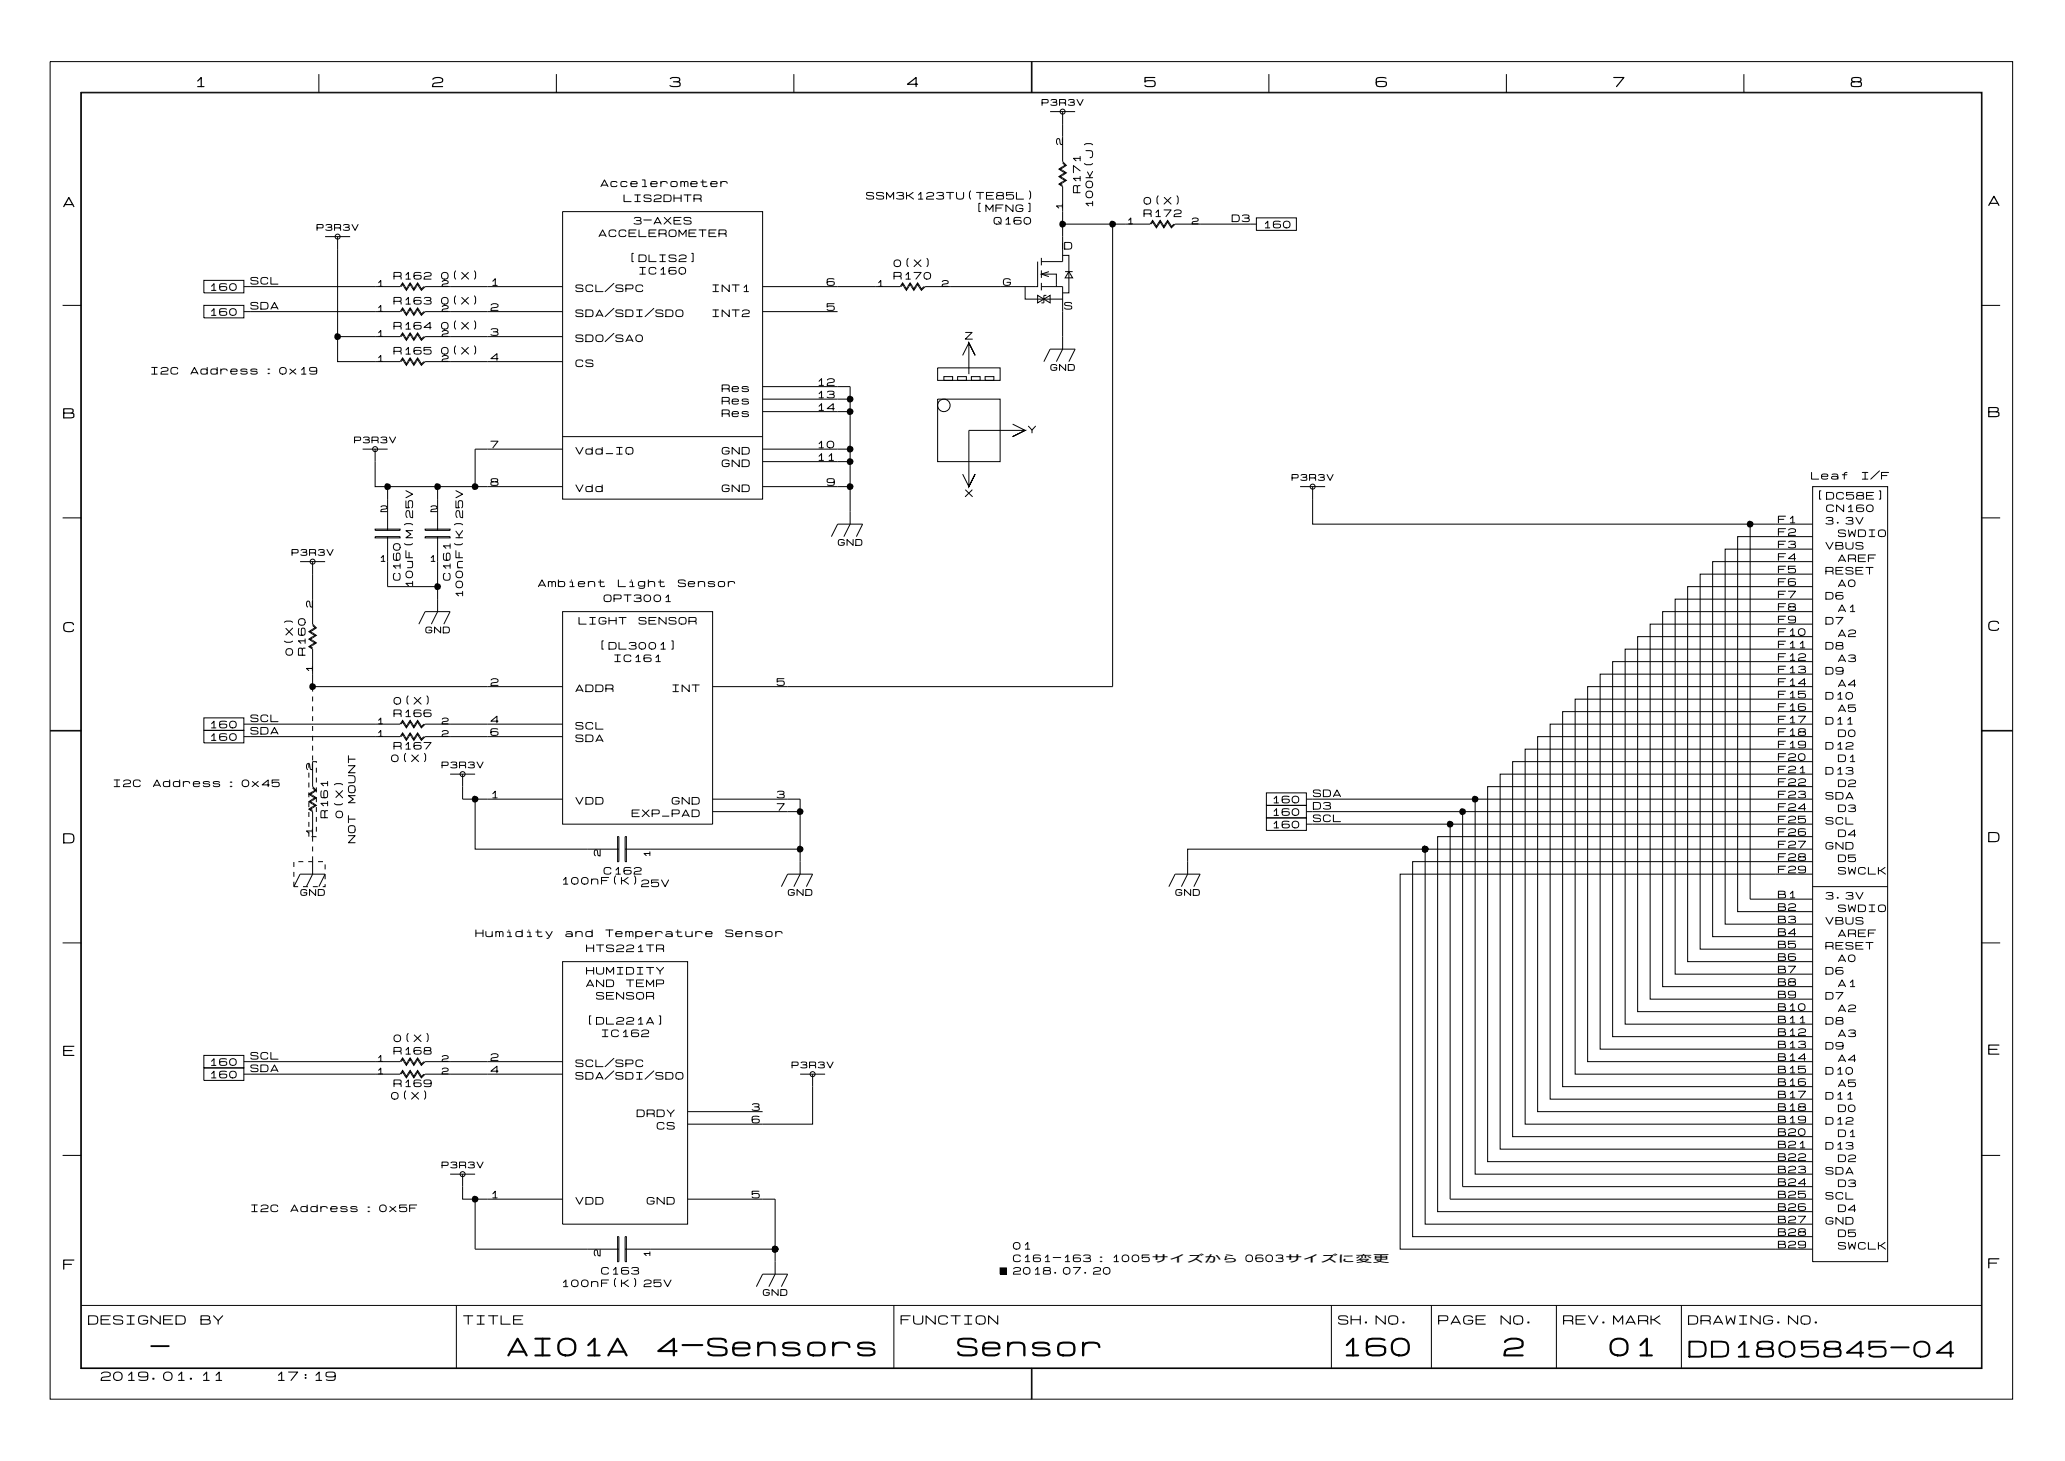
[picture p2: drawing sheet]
<svg xmlns="http://www.w3.org/2000/svg" width="297mm" height="210mm" viewBox="0 0 297 210" stroke-linecap="round" stroke-linejoin="round" font-family="sans-serif">
<g fill="none" stroke="#000" stroke-width=".14">
<path d="M7.2 8.9h282v192.1h-282zM11.6 13.3h273.2v183.3h-273.2zM11.7 13.3h273v183.2h-273zM45.8 10.6v2.7M79.9 10.6v2.7M114.1 10.6v2.7M148.2 8.9v4.4M148.3 8.9v4.4M150.9 16h3.6M152.7 16v7.2l.5 .6-.9 .5 .9 .5-.9 .6 .9 .5-.9 .6 .4 .1M182.3 10.6v2.7M216.4 10.6v2.7"/>
<path d="M250.6 10.6v2.7M46.7 34h3.6M48.5 34v18h9l.3-.6 .6 .9 .5-.9 .6 .9 .5-.9 .5 .9 .4-.3M80.8 30.4h28.8v41.3h-28.8zM149.1 37.6v3.6h-16.2l-.5 .5-.6-.9-.5 .9-.5-.9-.6 .9-.5-.9-.2 .4M149.6 39.4h2.2v1.8M149.6 37v1.1M149.6 38.8v1.1M150.7 39l-1.1 .4 1.1 .3M152.7 23.4l.3 .4-.9 .5 .9 .5-.9 .6 .9 .5-.9 .6 .6 .3v10.8h-3.1M152.7 32.2h12.5l.4-.5 .5 .9 .6-.9 .5 .9 .6-.9 .5 .9 .4-.4M152.7 36.7h.9v5.4h-.9"/>
<path d="M153 39h1.1M153.6 39l.5 .9h-1.1zM159.9 32.2v66.5h-57.5M165.4 32.2l.2-.4 .5 .9 .6-.9 .5 .9 .6-.9 .5 .9 .5-.5h11.7M180.5 31.3h5.8v1.8h-5.8zM9 43.9h2.7M29.3 40.3h5.7v1.8h-5.7zM29.3 43.9h5.7v1.8h-5.7zM35 41.2h22.5l.3-.6 .6 .9 .5-.9 .6 .9 .5-.9 .5 .9 .4-.3M35 44.8h22.5l.3-.6 .6 .9 .5-.9 .6 .9 .5-.9 .5 .9 .4-.3M48.5 48.4h9l.3-.6 .6 .9 .5-.9 .6 .9 .5-.9 .5 .9 .4-.3M57.7 52l.1-.4 .6 .9 .5-.9 .6 .9 .5-.9 .5 .9 .6-.5h19.7"/>
<path d="M57.7 48.4l.1-.4 .6 .9 .5-.9 .6 .9 .5-.9 .5 .9 .6-.5h19.7M57.7 44.8l.1-.4 .6 .9 .5-.9 .6 .9 .5-.9 .5 .9 .6-.5h9M57.7 41.2l.1-.4 .6 .9 .5-.9 .6 .9 .5-.9 .5 .9 .6-.5h19.7M70.1 44.8h10.7M109.6 44.8h10.7M109.6 55.5h10.7M109.6 59.1h10.7M109.6 57.3h10.7M120.3 55.5h1.8v14.4M120.3 59.1h1.8M120.3 57.3h1.8M132.2 41.2l.2 .3 .3-.3"/>
<path d="M132.2 41.2l-.4-.6-.5 .9-.5-.9-.6 .9-.5-.9-.4 .6h-19.7M134.7 57.3h9v9h-9zM134.7 52.9h9v1.7h-9zM135.6 54.1h1.3v.5h-1.3zM137.6 54.1h1.2v.5h-1.2zM138.3 51.1l.9-1.8 .9 1.8-.9-1.8v4.5M139.6 54.1h1.2v.5h-1.2zM141.5 54.1h1.3v.5h-1.3zM147.3 41.2v1.8h5.4M149.1 42.4l.9 .6-.9 .5zM149.6 41.2h3.1v9l-.9 1.8M149.6 40.6v1.1"/>
<path d="M150 43l.9-.6v1.1zM150 52l.9-1.8h3.6l-.9 1.8M150.3 42.4h-.3v1.1h-.4M284.7 43.9h2.7M9 74.4h2.7M52.1 64.5h3.6M53.9 77.1h3.6v.2h-3.6zM53.9 76h3.6v.2h-3.6zM53.9 64.5v5.4h26.9M55.7 77.1v7.2h7.2M55.7 69.9v6.3M61.1 77.1h3.6v.2h-3.6z"/>
<path d="M61.1 76h3.6v.2h-3.6zM62.9 77.1v10.8l-.9 1.8M62.9 69.9v6.3M70.1 64.5h-1.8v5.4M70.1 64.5h10.7M80.8 62.7h28.8M109.6 69.9h12.5v3.6M109.6 64.5h10.7M109.6 66.3h10.7M119.4 77.1l.9-1.8h3.6l-.9 1.8M120.3 64.5h1.8M120.3 66.3h1.8"/>
<path d="M122.1 73.5v1.8l-.9 1.8M145.5 60.9l1.8 .9-1.8 .9 1.8-.9h-8.1v8.1l.9-1.8-.9 1.8-.9-1.8M186.8 69.9h3.6M188.6 71.7v3.6h66.4M188.6 69.9v1.8M251.4 75.3v53.9h9M255 75.3h5.4M255 77.1h5.4M255 77.1h-5.3v53.9h10.7M260.4 69.9h10.8v111.4h-10.8zM260.4 78.9h-12.5v53.9h12.5M284.7 74.4h2.7"/>
<path d="M43.1 80.7h3.6M44.9 89.9l.4 .3-.9 .5 .9 .6-.9 .5 .9 .6-.9 .5 .5 .4v6.1M44.9 80.7v9l.6 .5-.9 .5 .9 .6-.9 .5 .9 .6-.9 .5 .3 .2M44.9 98.7h35.9M60.2 89.7l.9-1.8h3.6l-.9 1.8M80.8 87.9h21.6v30.5h-21.6zM260.4 98.7h-32.3v53.8h32.3M260.4 96.9h-30.5v53.8h30.5M260.4 93.3h-26.9v53.8h26.9M260.4 80.7h-14.3v53.9h14.3M260.4 84.3h-17.9v53.9h17.9M260.4 82.5h-16.1v53.9h16.1"/>
<path d="M260.4 87.9h-21.5v53.9h21.5M260.4 86.1h-19.7v53.9h19.7M260.4 91.5h-25.1v53.8h25.1M260.4 89.7h-23.3v53.8h23.3M260.4 95.1h-28.7v53.8h28.7M7.2 105h4.5M7.2 104.9h4.5M29.3 103.1h5.7v1.8h-5.7zM29.3 104.9h5.7v1.8h-5.7zM35 105.8h22.5l.3-.5 .6 .9 .5-.9 .6 .9 .5-.9 .5 .9 .4-.4M44.4 109.6v.7M44.4 111v.7"/>
<path d="M44.4 112.4v.7M44.4 113.8v.7M44.4 115.3v.7M44.4 116.7v.7M44.4 118.1v.7M44.4 119.5v.7M44.9 100.1v.7M44.9 101.5v.7M44.9 102.9v.7M44.9 104.3v.7M44.9 105.7v.7M44.9 107.1v.7"/>
<path d="M44.9 108.5v.8M44.9 113.2l.4 .4-.9 .5 .9 .5-.9 .6 .9 .5-.9 .6 .5 .3v4.3M45.5 109.6v-.2h-.6v3.6l.6 .6-.9 .5 .9 .5-.9 .6 .9 .5-.9 .6 .3 .1M45.5 110.3v.7M45.5 111.7v.7M45.5 113.1v.7M45.5 114.5v.7M45.5 116v.7M45.5 117.4v.7M45.5 118.8v.7M57.7 105.8l.1-.3 .6 .9 .5-.9 .6 .9 .5-.9 .5 .9 .6-.6h19.7M57.7 104l.1-.3 .6 .9 .5-.9 .6 .9 .5-.9 .5 .9 .6-.6h19.7"/>
<path d="M60.9 104l-.4 .4-.5-.9-.5 .9-.6-.9-.5 .9-.6-.9-.3 .5h-22.5M64.7 111.2h3.6M66.5 111.2v3.6h1.8M80.8 114.8h-12.5v7.2h20.6M102.4 116.6h12.6v9l-.9 1.8M102.4 114.8h12.6v1.8M181.9 117.5h5.8v1.8h-5.8zM181.9 115.7h5.8v1.8h-5.8zM181.9 113.9h5.8v1.8h-5.8zM187.7 114.8h72.7M208.3 118.4v53.9h52.1M210.1 116.6v53.9h50.3"/>
<path d="M211.9 114.8v53.9h48.5M260.4 102.2h-35.9v53.9h35.9M260.4 118.4h-72.7M260.4 116.6h-72.7M260.4 111.2h-44.9v53.9h44.9M260.4 113h-46.7v53.9h46.7M260.4 100.4h-34.1v53.9h34.1M260.4 109.4h-43.1v53.9h43.1M260.4 105.8h-39.5v53.9h39.5M260.4 107.6h-41.3v53.9h41.3M260.4 104h-37.7v53.9h37.7M284.7 104.9h4.5"/>
<path d="M284.7 105h4.5M9 135.5h2.7M42.2 127.4h.6M42.2 123.9v.7M42.2 125.3v.7M42.2 126.7v.7M42.9 123.8h.7M43.5 127.4h.7M44.3 123.8h.7M44.9 121.6v.7M44.9 123v.7M44.9 123.8v1.8l-.9 1.8"/>
<path d="M45 127.4h.7M45.5 120.2h-.7M45.7 123.8h.7M46.7 125.6h-3.6l-.9 1.8M46.7 125.6l-.9 1.8M46.7 127v.4h-.3M46.7 124.2v.7M46.7 125.6v.7M80.8 138.2h18v37.7h-18zM88.7 120.2h.2v3.6h-.2zM89.8 120.2h.2v3.6h-.2zM89.8 122h25.2"/>
<path d="M112.3 127.4l.9-1.8h3.6l-.9 1.8M167.9 127.4l.9-1.8h3.6l-.9 1.8M204.8 122h-34.2v3.6l-.9 1.8M204.8 122v53.9h55.6M260.4 120.2h-53.8v53.9h53.8M260.4 125.6h-59.2v53.9h59.2M260.4 123.8h-57.4v53.9h57.4M260.4 122h-55.6M260.4 127.4h10.8M284.7 135.5h2.7M29.3 151.6h5.7v1.8h-5.7zM29.3 153.4h5.7v1.8h-5.7z"/>
<path d="M35 154.3h22.5l.3-.5 .6 .9 .5-.9 .6 .9 .5-.9 .5 .9 .4-.4M57.7 154.3l.1-.3 .6 .9 .5-.9 .6 .9 .5-.9 .5 .9 .6-.6h19.7M57.7 152.5l.1-.3 .6 .9 .5-.9 .6 .9 .5-.9 .5 .9 .6-.6h19.7M60.9 152.5l-.4 .4-.5-.9-.5 .9-.6-.9-.5 .9-.6-.9-.3 .5h-22.5M98.8 159.7h10.8M115 154.3h3.5M116.8 154.3v7.2h-18M9 166h2.7M64.7 168.7h3.6M66.5 168.7v3.6h14.3M68.3 172.3v7.2h20.6M88.7 177.7h.2v3.6h-.2z"/>
<path d="M89.8 177.7h.2v3.6h-.2zM89.8 179.5h21.6M98.8 172.3h12.6v10.8l-.9 1.8M284.7 166h2.7M11.7 187.6h273M65.6 187.6v8.9M108.7 184.9l.9-1.8h3.6l-.9 1.8M128.4 187.6v8.9M143.7 182.2h.9v.9h-.9zM148.2 196.5v4.5M148.3 196.5v4.5M191.3 187.6v8.9"/>
<path d="M205.7 187.6v8.9M223.6 187.6v8.9M241.6 187.6v8.9"/>
<circle cx="152.7" cy="16" r=".36"/>
<circle cx="48.5" cy="34" r=".36"/>
<circle cx="135.6" cy="58.2" r=".9"/>
<circle cx="53.9" cy="64.5" r=".36"/>
<circle cx="188.6" cy="69.9" r=".36"/>
<circle cx="44.9" cy="80.7" r=".36"/>
<circle cx="66.5" cy="111.2" r=".36"/>
<circle cx="116.8" cy="154.3" r=".36"/>
<circle cx="66.5" cy="168.7" r=".36"/>
</g>
<g fill="#000">
<path d="M152.4 31.8l.3-.1 .4 .2 .1 .3-.2 .3-.4 .2-.3-.1-.1-.3v-.3zM159.6 31.8l.2-.1 .5 .2 .1 .3-.2 .3-.4 .2-.3-.1-.1-.3v-.3zM48.2 47.9h.3l.4 .2 .1 .3-.1 .3-.5 .2-.2-.1-.2-.3 .1-.3zM121.8 58.7l.3-.1 .4 .3 .1 .2-.1 .4-.4 .1-.3-.1-.1-.2v-.3zM121.8 56.9h.3l.4 .2 .1 .2-.1 .4-.4 .1-.3-.1-.1-.2v-.3zM55.4 69.5l.3-.1 .4 .2 .1 .3-.1 .3-.5 .2-.2-.1-.2-.3v-.3zM62.6 69.5l.3-.1 .4 .2 .1 .3-.2 .3-.4 .2-.3-.1-.1-.3v-.3zM68 69.5l.2-.1 .5 .2 .1 .3-.2 .3-.4 .2-.3-.1-.1-.3v-.3zM121.8 69.5l.3-.1 .4 .2 .1 .3-.1 .3-.4 .2-.3-.1-.1-.3v-.3zM121.8 65.9l.3-.1 .4 .2 .1 .3-.1 .3-.4 .2-.3-.1-.1-.2v-.4zM121.8 64.1l.3-.1 .4 .2 .1 .3-.1 .3-.4 .2-.3-.1-.1-.2v-.3zM251.2 74.9l.2-.1 .5 .2v.3l-.1 .3-.4 .2-.3-.1-.1-.3v-.3z"/>
<path d="M44.6 98.2h.3l.4 .2 .1 .3-.1 .3-.4 .1-.3-.1-.2-.2 .1-.3zM62.6 83.9l.3-.1 .4 .2 .1 .3-.2 .3-.4 .2-.3-.1-.1-.3v-.3zM68 114.4l.2-.1 .5 .2 .1 .3-.2 .3-.4 .2-.3-.1-.1-.3v-.3zM114.7 116.2l.2-.1 .5 .2 .1 .3-.2 .3-.4 .2-.3-.1-.1-.3v-.3zM208 118l.3-.1 .4 .2 .1 .3-.1 .3-.4 .2-.3-.1-.1-.3v-.3zM209.8 116.2l.3-.1 .4 .2 .1 .3-.1 .3-.4 .2-.3-.1-.1-.3v-.3zM211.6 114.4l.3-.1 .4 .2 .1 .3-.1 .3-.4 .2-.3-.1-.1-.3v-.3zM114.7 121.6l.2-.1 .5 .2 .1 .3-.2 .3-.4 .2-.3-.1-.1-.3v-.3zM204.5 121.6l.2-.1 .5 .2v.3l-.1 .3-.4 .2-.3-.1-.1-.3v-.3zM68 171.9l.2-.1 .5 .2 .1 .3-.2 .3-.4 .2-.3-.1-.1-.3v-.3zM111.1 179.1l.3-.1 .4 .2 .1 .3-.2 .3-.4 .2-.3-.1-.1-.3v-.3zM143.7 182.2h.9v.9h-.9z"/>
</g>
<g font-size="3.6">
<text x="72.8" y="195.4">AI01A</text>
<text x="94.3" y="195.4">4-Sensors</text>
<text x="137.4" y="195.4">Sensor</text>
<text x="192.5" y="195.4">160</text>
<text x="215.8" y="195.4">2</text>
<text x="231.1" y="195.4">01</text>
</g>
<g font-size="3.2">
<text x="21.6" y="195.3">-</text>
<text x="242.5" y="195.5">DD1805845-04</text>
</g>
<g font-size="2">
<text x="27.9" y="12.8">1</text>
<text x="62" y="12.8">2</text>
<text x="96.1" y="12.8">3</text>
<text x="130.2" y="12.8">4</text>
<text x="164.3" y="12.8">5</text>
<text x="197.6" y="12.8">6</text>
<text x="231.7" y="12.8">7</text>
<text x="265.8" y="12.8">8</text>
<text x="285.6" y="29.8">A</text>
<text x="9" y="30">A</text>
<text x="9" y="60.4">B</text>
<text x="285.6" y="60.2">B</text>
<text x="9" y="91.1">C</text>
<text x="285.6" y="90.9">C</text>
<text x="9" y="121.4">D</text>
<text x="285.6" y="121.3">D</text>
<text x="9" y="152">E</text>
<text x="285.6" y="151.8">E</text>
<text x="9" y="182.7">F</text>
<text x="285.6" y="182.5">F</text>
</g>
<g font-size="1.8">
<text x="12.6" y="190.6">DESIGNED</text>
<text x="28.7" y="190.6">BY</text>
<text x="66.5" y="190.6">TITLE</text>
<text x="129.3" y="190.6">FUNCTION</text>
<text x="192.2" y="190.6">SH.NO.</text>
<text x="206.6" y="190.6">PAGE</text>
<text x="215.5" y="190.6">NO.</text>
<text x="224.5" y="190.6">REV.MARK</text>
<text x="242.5" y="190.6">DRAWING.NO.</text>
<text x="14.4" y="198.6">2019.01.11</text>
<text x="39.5" y="198.6">17:19</text>
</g>
<g font-size="1.4">
<text x="86.2" y="27.1">Accelerometer</text>
<text x="89.5" y="29.2">LIS2DHTR</text>
<text x="124.4" y="28.9">SSM3K123TU(TE85L)</text>
<text x="155.4" y="27.8" transform="rotate(-90 155.4 27.8)">R171</text>
<text x="157.2" y="30" transform="rotate(-90 157.2 30)">100k(J)</text>
<text x="164.3" y="29.6">0(X)</text>
<text x="86" y="34.2">ACCELEROMETER</text>
<text x="91" y="32.4">3-AXES</text>
<text x="140.1" y="30.6">[MFNG]</text>
<text x="142.7" y="32.4">Q160</text>
<text x="164.3" y="31.4">R172</text>
<text x="176.9" y="32.1">D3</text>
<text x="181.4" y="33">160</text>
<text x="30" y="42">160</text>
<text x="35.9" y="41.1">SCL</text>
<text x="56.5" y="40.4">R162</text>
<text x="63.3" y="40.4">0(X)</text>
<text x="70.4" y="41.2">1</text>
<text x="90.3" y="37.8">[DLIS2]</text>
<text x="91.7" y="39.6">IC160</text>
<text x="118.7" y="41.2">6</text>
<text x="128.3" y="40.4">R170</text>
<text x="128.3" y="38.6">0(X)</text>
<text x="144.1" y="41.2">G</text>
<text x="152.9" y="36">D</text>
<text x="30" y="45.6">160</text>
<text x="35.9" y="44.7">SDA</text>
<text x="56.5" y="43.9">R163</text>
<text x="56.5" y="47.5">R164</text>
<text x="63.3" y="43.9">0(X)</text>
<text x="63.3" y="47.5">0(X)</text>
<text x="70.4" y="44.8">2</text>
<text x="82.6" y="42.1">SCL/SPC</text>
<text x="82.6" y="45.7">SDA/SDI/SDO</text>
<text x="102.2" y="45.7">INT2</text>
<text x="102.2" y="42.1">INT1</text>
<text x="118.7" y="44.8">5</text>
<text x="152.9" y="44.7">S</text>
<text x="56.5" y="51.1">R165</text>
<text x="63.3" y="51.1">0(X)</text>
<text x="70.4" y="52">4</text>
<text x="70.4" y="48.4">3</text>
<text x="82.6" y="52.9">CS</text>
<text x="82.6" y="49.3">SDO/SA0</text>
<text x="138.6" y="49">Z</text>
<text x="21.6" y="54">I2C</text>
<text x="27.3" y="54">Address：0x19</text>
<text x="103.6" y="56.5">Res</text>
<text x="103.6" y="58.3">Res</text>
<text x="117.3" y="55.6">12</text>
<text x="117.3" y="59.2">14</text>
<text x="117.3" y="57.4">13</text>
<text x="70.4" y="64.6">7</text>
<text x="82.6" y="65.5">Vdd_IO</text>
<text x="103.6" y="65.5">GND</text>
<text x="103.6" y="60.1">Res</text>
<text x="117.3" y="64.6">10</text>
<text x="147.6" y="62.4">Y</text>
<text x="70.4" y="70">8</text>
<text x="82.6" y="70.9">Vdd</text>
<text x="103.6" y="70.9">GND</text>
<text x="103.6" y="67.3">GND</text>
<text x="117.3" y="66.4">11</text>
<text x="118.7" y="70">9</text>
<text x="138.6" y="71.6">X</text>
<text x="260.2" y="69.1">Leaf</text>
<text x="260.9" y="72">[DC58E]</text>
<text x="267.3" y="69.1">I/F</text>
<text x="255.4" y="77.2">F2</text>
<text x="255.4" y="75.4">F1</text>
<text x="262.2" y="75.6">3.3V</text>
<text x="262.3" y="73.8">CN160</text>
<text x="264" y="77.3">SWDIO</text>
<text x="57.7" y="83.5" transform="rotate(-90 57.7 83.5)">C160</text>
<text x="64.9" y="83.5" transform="rotate(-90 64.9 83.5)">C161</text>
<text x="255.4" y="82.6">F5</text>
<text x="255.4" y="80.8">F4</text>
<text x="255.4" y="79">F3</text>
<text x="262.2" y="82.7">RESET</text>
<text x="262.2" y="79.1">VBUS</text>
<text x="264" y="80.9">AREF</text>
<text x="59.5" y="84.6" transform="rotate(-90 59.5 84.6)">10uF(M)25V</text>
<text x="66.7" y="86" transform="rotate(-90 66.7 86)">100nF(K)25V</text>
<text x="77.2" y="84.5">Ambient</text>
<text x="83.1" y="89.9">LIGHT</text>
<text x="86.7" y="86.7">OPT3001</text>
<text x="88.7" y="84.5">Light</text>
<text x="91.7" y="89.9">SENSOR</text>
<text x="97.3" y="84.5">Sensor</text>
<text x="255.4" y="89.7">F9</text>
<text x="255.4" y="87.9">F8</text>
<text x="255.4" y="86.1">F7</text>
<text x="255.4" y="84.4">F6</text>
<text x="262.2" y="89.9">D7</text>
<text x="262.2" y="86.3">D6</text>
<text x="264" y="84.5">A0</text>
<text x="264" y="88.1">A1</text>
<text x="42.3" y="94.3" transform="rotate(-90 42.3 94.3)">0(X)</text>
<text x="44.1" y="94.3" transform="rotate(-90 44.1 94.3)">R160</text>
<text x="86" y="93.5">[DL3001]</text>
<text x="88.1" y="95.3">IC161</text>
<text x="255.4" y="93.3">F11</text>
<text x="255.4" y="91.5">F10</text>
<text x="255.4" y="95.1">F12</text>
<text x="262.2" y="93.5">D8</text>
<text x="264" y="95.3">A3</text>
<text x="264" y="91.7">A2</text>
<text x="56.5" y="101.4">0(X)</text>
<text x="70.4" y="98.7">2</text>
<text x="82.6" y="99.6">ADDR</text>
<text x="96.5" y="99.6">INT</text>
<text x="111.5" y="98.7">5</text>
<text x="255.4" y="96.9">F13</text>
<text x="255.4" y="98.7">F14</text>
<text x="255.4" y="100.5">F15</text>
<text x="262.2" y="100.7">D10</text>
<text x="262.2" y="97.1">D9</text>
<text x="264" y="98.9">A4</text>
<text x="30" y="104.8">160</text>
<text x="30" y="106.6">160</text>
<text x="35.9" y="103.9">SCL</text>
<text x="35.9" y="105.7">SDA</text>
<text x="56.5" y="103.2">R166</text>
<text x="56.5" y="107.9">R167</text>
<text x="70.4" y="104.1">4</text>
<text x="70.4" y="105.9">6</text>
<text x="82.6" y="105">SCL</text>
<text x="82.6" y="106.8">SDA</text>
<text x="255.4" y="102.3">F16</text>
<text x="255.4" y="104.1">F17</text>
<text x="255.4" y="105.9">F18</text>
<text x="255.4" y="107.7">F19</text>
<text x="262.2" y="107.9">D12</text>
<text x="262.2" y="104.3">D11</text>
<text x="264" y="106.1">D0</text>
<text x="264" y="102.5">A5</text>
<text x="16.2" y="113.3">I2C</text>
<text x="21.9" y="113.3">Address：0x45</text>
<text x="56.1" y="109.7">0(X)</text>
<text x="255.4" y="109.5">F20</text>
<text x="255.4" y="111.3">F21</text>
<text x="255.4" y="113.1">F22</text>
<text x="262.2" y="111.5">D13</text>
<text x="264" y="109.7">D1</text>
<text x="264" y="113.3">D2</text>
<text x="47.3" y="117.6" transform="rotate(-90 47.3 117.6)">R161</text>
<text x="49.5" y="117.6" transform="rotate(-90 49.5 117.6)">0(X)</text>
<text x="51.3" y="115.4" transform="rotate(-90 51.3 115.4)">MOUNT</text>
<text x="70.4" y="114.9">1</text>
<text x="82.6" y="115.8">VDD</text>
<text x="90.7" y="117.6">EXP_PAD</text>
<text x="96.5" y="115.8">GND</text>
<text x="111.5" y="114.9">3</text>
<text x="111.5" y="116.7">7</text>
<text x="182.7" y="119.2">160</text>
<text x="182.7" y="117.4">160</text>
<text x="182.7" y="115.6">160</text>
<text x="188.6" y="118.3">SCL</text>
<text x="188.6" y="116.5">D3</text>
<text x="188.6" y="114.7">SDA</text>
<text x="255.4" y="114.9">F23</text>
<text x="255.4" y="116.7">F24</text>
<text x="255.4" y="118.5">F25</text>
<text x="262.2" y="118.7">SCL</text>
<text x="262.2" y="115.1">SDA</text>
<text x="264" y="116.9">D3</text>
<text x="51.3" y="121.2" transform="rotate(-90 51.3 121.2)">NOT</text>
<text x="86.7" y="125.8">C162</text>
<text x="255.4" y="120.3">F26</text>
<text x="255.4" y="122.1">F27</text>
<text x="255.4" y="123.9">F28</text>
<text x="255.4" y="125.7">F29</text>
<text x="262.2" y="122.2">GND</text>
<text x="264" y="124">D5</text>
<text x="264" y="120.5">D4</text>
<text x="264" y="125.8">SWCLK</text>
<text x="80.6" y="127.3">100nF(K)</text>
<text x="92.1" y="127.6">25V</text>
<text x="255.4" y="129.3">B1</text>
<text x="255.4" y="131">B2</text>
<text x="262.2" y="129.4">3.3V</text>
<text x="264" y="131.2">SWDIO</text>
<text x="68.3" y="134.8">Humidity</text>
<text x="81.2" y="134.8">and</text>
<text x="84.2" y="137">HTS221TR</text>
<text x="86.9" y="134.8">Temperature</text>
<text x="104.2" y="134.8">Sensor</text>
<text x="255.4" y="132.8">B3</text>
<text x="255.4" y="134.6">B4</text>
<text x="255.4" y="136.4">B5</text>
<text x="262.2" y="133">VBUS</text>
<text x="262.2" y="136.6">RESET</text>
<text x="264" y="134.8">AREF</text>
<text x="84.2" y="140.2">HUMIDITY</text>
<text x="84.2" y="142">AND</text>
<text x="85.6" y="143.8">SENSOR</text>
<text x="89.9" y="142">TEMP</text>
<text x="255.4" y="138.2">B6</text>
<text x="255.4" y="140">B7</text>
<text x="255.4" y="141.8">B8</text>
<text x="255.4" y="143.6">B9</text>
<text x="262.2" y="143.8">D7</text>
<text x="262.2" y="140.2">D6</text>
<text x="264" y="138.4">A0</text>
<text x="264" y="142">A1</text>
<text x="56.5" y="149.9">0(X)</text>
<text x="84.2" y="147.4">[DL221A]</text>
<text x="86.3" y="149.2">IC162</text>
<text x="255.4" y="145.4">B10</text>
<text x="255.4" y="147.2">B11</text>
<text x="255.4" y="149">B12</text>
<text x="262.2" y="147.4">D8</text>
<text x="264" y="149.2">A3</text>
<text x="264" y="145.6">A2</text>
<text x="30" y="153.3">160</text>
<text x="30" y="155.1">160</text>
<text x="35.9" y="152.4">SCL</text>
<text x="35.9" y="154.2">SDA</text>
<text x="56.5" y="151.7">R168</text>
<text x="70.4" y="152.6">2</text>
<text x="70.4" y="154.4">4</text>
<text x="82.6" y="153.5">SCL/SPC</text>
<text x="82.6" y="155.3">SDA/SDI/SDO</text>
<text x="255.4" y="150.8">B13</text>
<text x="255.4" y="152.6">B14</text>
<text x="255.4" y="154.4">B15</text>
<text x="262.2" y="154.6">D10</text>
<text x="262.2" y="151">D9</text>
<text x="264" y="152.8">A4</text>
<text x="56.1" y="158.2">0(X)</text>
<text x="56.5" y="156.4">R169</text>
<text x="91.4" y="160.7">DRDY</text>
<text x="108" y="159.8">3</text>
<text x="108" y="161.6">6</text>
<text x="255.4" y="156.2">B16</text>
<text x="255.4" y="158">B17</text>
<text x="255.4" y="159.8">B18</text>
<text x="255.4" y="161.6">B19</text>
<text x="262.2" y="161.8">D12</text>
<text x="262.2" y="158.2">D11</text>
<text x="264" y="160">D0</text>
<text x="264" y="156.4">A5</text>
<text x="94.3" y="162.5">CS</text>
<text x="255.4" y="163.4">B20</text>
<text x="255.4" y="165.2">B21</text>
<text x="255.4" y="167">B22</text>
<text x="262.2" y="165.3">D13</text>
<text x="264" y="163.6">D1</text>
<text x="264" y="167.1">D2</text>
<text x="70.4" y="172.4">1</text>
<text x="82.6" y="173.3">VDD</text>
<text x="92.9" y="173.3">GND</text>
<text x="108" y="172.4">5</text>
<text x="255.4" y="168.8">B23</text>
<text x="255.4" y="170.6">B24</text>
<text x="255.4" y="172.4">B25</text>
<text x="262.2" y="172.5">SCL</text>
<text x="262.2" y="168.9">SDA</text>
<text x="264" y="170.7">D3</text>
<text x="35.9" y="174.3">I2C</text>
<text x="41.7" y="174.3">Address：0x5F</text>
<text x="145.5" y="179.7">01</text>
<text x="255.4" y="174.2">B26</text>
<text x="255.4" y="175.9">B27</text>
<text x="255.4" y="177.7">B28</text>
<text x="255.4" y="179.5">B29</text>
<text x="262.2" y="176.1">GND</text>
<text x="264" y="179.7">SWCLK</text>
<text x="264" y="177.9">D5</text>
<text x="264" y="174.3">D4</text>
<text x="80.6" y="185.1">100nF(K) 25V</text>
<text x="86.3" y="183.3">C163</text>
<text x="145.5" y="183.3">2018.07.20</text>
<text x="145.5" y="181.5">C161-163：1005サイズから 0603サイズに変更</text>
</g>
<g font-size="1.3">
<text x="149.6" y="15.4">P3R3V</text>
<text x="152.9" y="20.9" transform="rotate(-90 152.9 20.9)">2</text>
<text x="45.5" y="33.3">P3R3V</text>
<text x="152.9" y="30.2" transform="rotate(-90 152.9 30.2)">1</text>
<text x="161.8" y="32.4">1</text>
<text x="171.2" y="32.4">2</text>
<text x="54.1" y="41.4">1</text>
<text x="63.4" y="41.4">2</text>
<text x="125.9" y="41.4">1</text>
<text x="135.3" y="41.4">2</text>
<text x="54.1" y="45">1</text>
<text x="63.4" y="45">2</text>
<text x="54.1" y="48.5">1</text>
<text x="54.1" y="52.1">1</text>
<text x="63.4" y="48.5">2</text>
<text x="63.4" y="52.1">2</text>
<text x="150.9" y="53.4">GND</text>
<text x="50.8" y="63.8">P3R3V</text>
<text x="185.5" y="69.2">P3R3V</text>
<text x="54.6" y="73.7">2</text>
<text x="61.8" y="73.7">2</text>
<text x="41.9" y="80">P3R3V</text>
<text x="54.4" y="80.9">1</text>
<text x="61.6" y="80.9">1</text>
<text x="120.3" y="78.6">GND</text>
<text x="45.1" y="87.3" transform="rotate(-90 45.1 87.3)">2</text>
<text x="61.1" y="91.1">GND</text>
<text x="45.1" y="96.7" transform="rotate(-90 45.1 96.7)">1</text>
<text x="54.1" y="104.2">1</text>
<text x="54.1" y="106">1</text>
<text x="63.4" y="104.2">2</text>
<text x="63.4" y="106">2</text>
<text x="45.1" y="110.7" transform="rotate(-90 45.1 110.7)">2</text>
<text x="63.4" y="110.5">P3R3V</text>
<text x="45.1" y="120" transform="rotate(-90 45.1 120)">1</text>
<text x="86.4" y="123.1" transform="rotate(-90 86.4 123.1)">2</text>
<text x="93.6" y="123.3" transform="rotate(-90 93.6 123.3)">1</text>
<text x="43.1" y="128.9">GND</text>
<text x="113.2" y="128.9">GND</text>
<text x="168.8" y="128.9">GND</text>
<text x="54.1" y="152.7">1</text>
<text x="54.1" y="154.5">1</text>
<text x="63.4" y="152.7">2</text>
<text x="63.4" y="154.5">2</text>
<text x="113.7" y="153.6">P3R3V</text>
<text x="63.4" y="168">P3R3V</text>
<text x="86.4" y="180.5" transform="rotate(-90 86.4 180.5)">2</text>
<text x="93.6" y="180.7" transform="rotate(-90 93.6 180.7)">1</text>
<text x="109.6" y="186.3">GND</text>
</g>
</svg>
